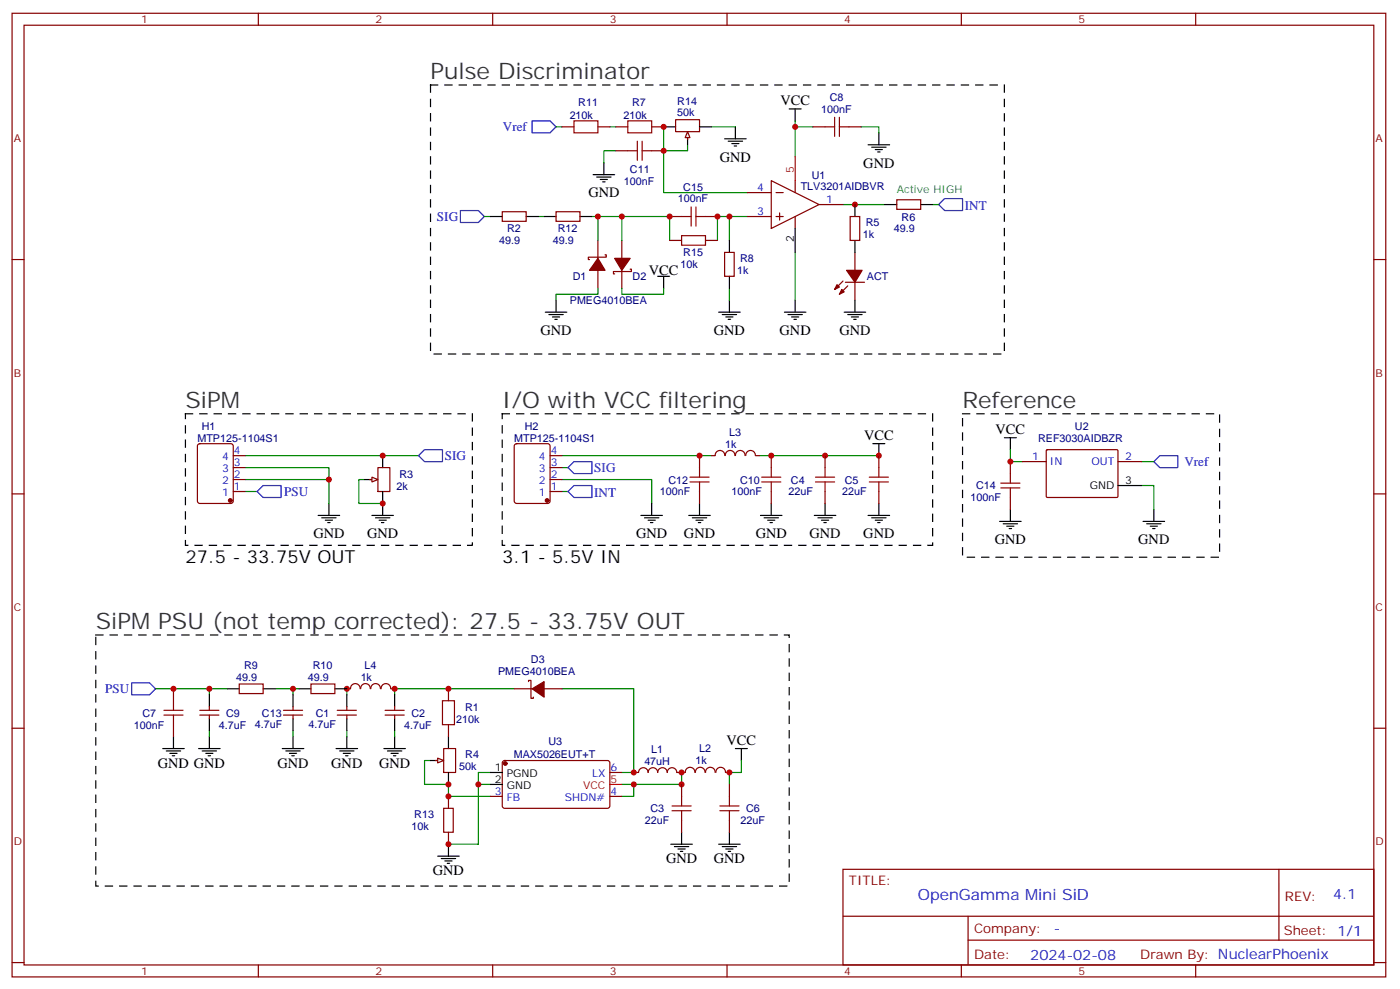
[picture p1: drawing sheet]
<svg xmlns="http://www.w3.org/2000/svg" width="413mm" height="292mm" viewBox="0 0 413 292" stroke-linecap="round" stroke-linejoin="round" font-family="sans-serif">
<g fill="none" stroke="#870000" stroke-width=".35">
<path d="M3.6 3.9h405.3v284.4h-405.3zM7.1 7.4h398.3v277.3h-398.3zM76.2 3.9v3.5M145.4 3.9v3.5M214.5 3.9v3.5M283.7 3.9v3.5M352.8 3.9v3.5M239.9 37.4h3.6M250.5 37.4h3.5M181.7 44.5h3.5M192.3 44.5h3.5M3.6 76.6h3.5"/>
<path d="M176.4 70.9v5.3M176.4 79.8v5.3M178.5 75.2h.4v.7h-5.3v.7h.4M183.5 70.9v5.3M183.5 79.8v5.3M185.9 79.4h.4v.7h-5.3v.7h.4M197.6 63.9h3.5M208.2 63.9h3.5M405.4 76.6h3.5M58.5 131.1l.4-.2h9.2l.7 .4v16.5l-.4 .7-9.5 .1-.6-.5-.1-16.5zM68.8 138h3.6M68.8 134.4h3.6"/>
<path d="M111.5 138h3.5v7h-3.5zM152 131.1l.4-.2h9.2l.7 .4v16.5l-.4 .7-9.5 .1-.6-.5-.1-16.5zM162.3 138h3.5M162.3 134.4h3.5M206.4 134.4v3.6M209.9 134.4h1.1M211 134.4a1.41 1.41 0 0 1 1.4-1.5 1.41 1.41 0 0 1 1.4 1.5M214 134.4a1.41 1.41 0 0 1 1.4-1.5 1.41 1.41 0 0 1 1.4 1.5M217 134.4a1.41 1.41 0 0 1 1.4-1.5 1.41 1.41 0 0 1 1.4 1.5M220.1 134.4a1.41 1.41 0 0 1 1.4-1.5 1.41 1.41 0 0 1 1.4 1.5M223 134.4h1M227.6 134.4v3.6"/>
<path d="M298.1 136.2v3.5M3.6 145.7h3.5M68.8 145h3.6M68.8 141.5h3.6M109 141.5h1.8M162.3 145h3.5M162.3 141.5h3.5M206.4 145v3.6M227.6 145v3.6M298.1 146.8v3.5M405.4 145.7h3.5M3.6 214.9h3.5"/>
<path d="M51.2 203.2v3.6M51.2 213.8v3.5M106.2 203.2a1.41 1.41 0 0 0-1.4-1.5 1.41 1.41 0 0 0-1.4 1.5h-1.1M106.4 203.2a1.41 1.41 0 0 1 1.4-1.5 1.41 1.41 0 0 1 1.4 1.5M109.4 203.2a1.41 1.41 0 0 1 1.4-1.5 1.41 1.41 0 0 1 1.4 1.5M112.5 203.2a1.41 1.41 0 0 1 1.4-1.5 1.41 1.41 0 0 1 1.4 1.5M115.4 203.2h1.1M151.7 203.2h5.3M156 201.1v-.3h.7v5.3h.7v-.4M160.5 203.2h5.3M405.4 214.9h3.5M187 227.9h1.4a1.41 1.41 0 0 1 1.4-1.4 1.41 1.41 0 0 1 1.4 1.4 1.41 1.41 0 0 1 1.5-1.4 1.41 1.41 0 0 1 1.4 1.4 1.41 1.41 0 0 1 1.4-1.4 1.41 1.41 0 0 1 1.4 1.4 1.41 1.41 0 0 1 1.4-1.4 1.41 1.41 0 0 1 1.4 1.4h2.5"/>
<path d="M202.2 227.9a1.41 1.41 0 0 1 1.4-1.5 1.41 1.41 0 0 1 1.4 1.5M205.2 227.9a1.41 1.41 0 0 1 1.4-1.5 1.41 1.41 0 0 1 1.4 1.5M208.2 227.9a1.41 1.41 0 0 1 1.4-1.5 1.41 1.41 0 0 1 1.4 1.5M211.2 227.9a1.41 1.41 0 0 1 1.4-1.5 1.41 1.41 0 0 1 1.5 1.5M214.2 227.9h1M248.7 256.5h156.7v28.2h-156.7zM377.4 256.5v20.9M248.8 270.4h156.4M285.7 277.4h119.5M285.7 270.4v14.1M3.6 284h3.5M76.2 284.7v3.6"/>
<path d="M145.4 284.7v3.6M214.5 284.7v3.6M283.7 284.7v3.6M352.8 284.7v3.6M405.4 284h3.5"/>
</g>
<path d="M127 25.1h169.4v79.4h-169.4zM54.7 122.1h84.7v38.8h-84.7zM148.2 122.1h127v38.8h-127zM284 122.1h75.9v42.3h-75.9zM28.3 187.4h204.6v74h-204.6z" fill="none" stroke="#000" stroke-width=".35" stroke-dasharray="2.1 2.1"/>
<g fill="none" stroke="#000" stroke-width=".35">
<path d="M217 37.4v3.6M232.9 32.1h3.5M234.6 32.1v3.6M259.3 39.2v3.5M175 51.5h6.4M176.1 52.2h4.2M177.1 53h2.1M177.8 53.7h.7M178.2 48v3.5M213.8 41h6.4M214.9 41.7h4.2M215.9 42.4h2.2"/>
<path d="M216.6 43.1h.7M256.2 42.7h6.3M257.2 43.4h4.2M258.3 44.1h2.1M259 44.8h.7M160.9 92.1h6.4M162 92.8h4.2M163 93.5h2.1M163.7 94.2h.7M164.1 88.6v3.5M194.1 81.5h3.5M195.8 81.5v3.6"/>
<path d="M212.1 92.1h6.3M213.1 92.8h4.2M214.2 93.5h2.1M214.9 94.2h.7M215.2 88.6v3.5M231.5 92.1h6.3M232.5 92.8h4.2M233.6 93.5h2.1M234.3 94.2h.7M234.6 88.6v3.5M249.1 92.1h6.3M250.2 92.8h4.2"/>
<path d="M251.2 93.5h2.1M251.9 94.2h.7M252.3 88.6v3.5M112.9 134.4v3.6M257.6 130.9h3.5M259.3 130.9v3.5M296.4 129.2h3.5M298.1 129.2v3.5M93.9 152.1h6.3M94.9 152.8h4.3M96 153.5h2.1M96.7 154.2h.7"/>
<path d="M97 148.6v3.5M107.6 141.5h3.6M109.7 152.1h6.4M110.8 152.8h4.2M111.9 153.5h2.1M112.6 154.2h.7M112.9 145v7.1M189.1 152.1h6.4M190.2 152.8h4.2M191.2 153.5h2.2M191.9 154.2h.8M192.3 148.6v3.5"/>
<path d="M203.2 152.1h6.4M204.3 152.8h4.2M205.4 153.5h2.1M206.1 154.2h.7M206.4 148.6v3.5M224.4 152.1h6.4M225.5 152.8h4.2M226.5 153.5h2.1M227.2 154.2h.7M227.6 148.6v3.5M240.3 152.1h6.3M241.3 152.8h4.3"/>
<path d="M242.4 153.5h2.1M243.1 154.2h.7M243.5 148.6v3.5M256.2 152.1h6.3M257.2 152.8h4.2M258.3 153.5h2.1M259 154.2h.7M259.3 148.6v3.5M295 153.8h6.3M296 154.6h4.2M297.1 155.3h2.1M297.8 156h.7"/>
<path d="M298.1 150.3v3.5M337.3 153.8h6.3M338.3 154.6h4.3M339.4 155.3h2.1M340.1 156h.7M340.5 150.3v3.5M51.2 217.3v3.6M61.8 217.3v3.6M86.5 217.3v3.6M102.3 217.3v3.6M116.5 217.3v3.6M48 220.9h6.4"/>
<path d="M49.1 221.6h4.2M50.1 222.3h2.1M50.8 223h.7M58.6 220.9h6.3M59.7 221.6h4.2M60.7 222.3h2.1M61.4 223h.7M83.3 220.9h6.3M84.3 221.6h4.3M85.4 222.3h2.1M86.1 223h.7M99.2 220.9h6.3"/>
<path d="M100.2 221.6h4.3M101.3 222.3h2.1M102 223h.7M113.3 220.9h6.3M114.3 221.6h4.3M115.4 222.3h2.1M116.1 223h.7M217 220.9h3.5M218.8 220.9v3.5M129.2 252.6h6.3M130.2 253.3h4.2M131.3 254h2.1"/>
<path d="M132 254.7h.7M132.3 249.1v3.5M197.9 249.1h6.4M199 249.8h4.2M200.1 250.5h2.1M200.8 251.2h.7M201.1 245.6v3.5M212.1 249.1h6.3M213.1 249.8h4.2M214.2 250.5h2.1M214.9 251.2h.7M215.2 245.6v3.5"/>
</g>
<g fill="none" stroke="#008700" stroke-width=".35">
<path d="M164.1 37.4h1.7M180 37.4h1.7M195.8 37.4v7.1h7.1v-1.8M209.9 37.4h7.1M234.6 37.4h5.3M234.6 35.7v10.5M254 37.4h5.3v1.8M181.7 44.5h-3.5v3.5M195.8 44.5v12.3h24.7M142.9 63.9h1.8M158.8 63.9h1.7M174.7 63.9h22.9v7"/>
<path d="M176.4 63.9v7M183.5 63.9v7M215.2 63.9v7M220.5 63.9h-8.8v7M234.6 74.5v14.1M248.7 60.4h12.4M275.2 60.4h1.8M176.4 85.1v1.7h-12.3v1.8M183.5 85.1v1.7h12.3v-1.7M215.2 85.1v3.5M72.4 134.4h51.1M72.4 138h24.6v10.6"/>
<path d="M165.8 134.4h44.1M165.8 138h1.8M224 134.4h35.3M298.1 132.7v3.5h3.6M336.9 136.2h3.6M72.4 141.5h24.6M72.4 145h3.5M107.6 141.5h-1.7v7.1h7M165.8 141.5h26.5v7.1M165.8 145h1.8M336.9 143.3h3.6v7M45.9 203.2h15.9v1.8"/>
<path d="M61.8 215.6v1.7M61.8 203.2h5.3M81.2 203.2h7M86.5 203.2v1.8M86.5 215.6v1.7M102.3 203.2v1.8M102.3 215.6v1.7M116.5 215.6v1.7M151.7 203.2h-35.2v1.8M165.8 203.2h21.2v24.7h-3.5M127 224.4h-1.7v7.1h7v3.5h12.4M141.1 231.5h3.6"/>
<path d="M144.7 227.9h-3.6v21.2h-8.8M187 231.5v3.5h-3.5M201.1 227.9v3.6h-17.6M218.8 224.4v3.5h-3.6v3.6"/>
</g>
<path d="M157 35.7h5.3l1.8 1.7-1.8 1.8h-5.3zM135.9 62.1h5.2l1.8 1.8-1.8 1.8h-5.2zM277 60.4l1.7-1.8h5.3v3.5h-5.3zM123.5 134.4l1.8-1.7h5.3v3.5h-5.3zM167.6 138l1.8-1.8h5.3v3.5h-5.3zM340.5 136.2l1.7-1.8h5.3v3.6h-5.3zM75.9 145l1.7-1.7h5.3v3.5h-5.3zM167.6 145l1.8-1.7h5.3v3.5h-5.3zM38.8 201.5h5.3l1.8 1.7-1.8 1.8h-5.3z" fill="none" stroke="#00f" stroke-width=".35"/>
<g fill="#870000" stroke="#870000" stroke-width=".35">
<path d="M176.4 76.2l2.1 3.6h-4.5z"/>
<path d="M181.4 76.2h4.5l-2.4 3.6z"/>
<path d="M157 203.2l3.5-2.1v4.6z"/>
<circle cx="67.9" cy="147.7" r=".53"/>
<circle cx="161.4" cy="147.7" r=".53"/>
</g>
<g fill="none" stroke="#a10000" stroke-width=".35">
<path d="M243.5 37.4h2.8M246.3 34.6v5.7M247.7 37.4h2.8M247.7 34.6v5.7M185.2 44.5h2.9M188.1 41.7v5.6M189.5 41.7v5.6M189.5 44.5h2.8M201.1 63.9h2.8M203.9 61.1v5.6M205.4 61.1v5.6M205.4 63.9h2.8"/>
<path d="M206.4 138v2.8M227.6 138v2.8M298.1 139.7v2.9M203.6 142.2h5.6M203.6 140.8h5.6M206.4 142.2v2.8M224.8 142.2h5.6M224.8 140.8h5.6M227.6 142.2v2.8M295.3 144h5.7M295.3 142.6h5.7M298.1 144v2.8"/>
<path d="M48.4 211h5.6M48.4 209.6h5.6M51.2 206.8v2.8M51.2 211v2.8"/>
</g>
<path d="M109.7 140.8l1.8 .7-1.8 .7z" fill="#f0f0f0" stroke="#870000" stroke-width=".35"/>
<path d="M132.3 217.3v3.6M127 224.4h3.6M132.3 227.9v3.6" fill="none" stroke="#000" stroke-width=".35"/>
<path d="M128.4 224.4h1.8M130.9 220.9h3.5v7h-3.5z" fill="none" stroke="#870000" stroke-width=".35"/>
<path d="M129.2 223.7l1.7 .7-1.7 .7z" fill="#f0f0f0" stroke="#870000" stroke-width=".35"/>
<path d="M130.9 238.5h2.8v7.1h-2.8z" fill="none" stroke="#a10000" stroke-width=".35"/>
<path d="M199.4 35.3h7v3.5h-7zM202.9 39.5v1.8M132.3 235v3.5M132.3 245.6v3.5" fill="none" stroke="#870000" stroke-width=".35"/>
<path d="M195.8 37.4h3.6M202.9 39.2v3.5M206.4 37.4h3.5" fill="none" stroke="#000" stroke-width=".35"/>
<path d="M202.9 38.8l.7 1.8h-1.4z" fill="#f0f0f0" stroke="#870000" stroke-width=".35"/>
<path d="M169.4 35.7h7v3.5h-7zM185.2 35.7h7.1v3.5h-7.1zM201.1 69.5h7.1v2.9h-7.1zM130.6 206.8h3.5v7h-3.5z" fill="none" stroke="#a10000" stroke-width=".35"/>
<path d="M165.8 37.4h3.6M176.4 37.4h3.6M181.7 37.4h3.5M192.3 37.4h3.5M197.6 70.9h3.5M208.2 70.9h3.5M301.7 136.2h7M308.8 132.9l.3-.2h20.6l.2 .3-.1 13.6-.3 .2-20.6-.1-.2-.3zM329.9 136.2h7M132.3 203.2v3.6M132.3 213.8v3.5" fill="none" stroke="#870000" stroke-width=".35"/>
<path d="M329.9 143.3h7" fill="none" stroke="#000" stroke-width=".35"/>
<g fill="#c00">
<circle cx="97" cy="141.5" r=".88"/>
<circle cx="141.1" cy="231.5" r=".88"/>
<circle cx="252.3" cy="60.4" r=".88"/>
<circle cx="187" cy="231.5" r=".88"/>
<circle cx="215.2" cy="227.9" r=".88"/>
<circle cx="116.5" cy="203.2" r=".88"/>
<circle cx="102.3" cy="203.2" r=".88"/>
<circle cx="86.5" cy="203.2" r=".88"/>
<circle cx="61.8" cy="203.2" r=".88"/>
<circle cx="201.1" cy="227.9" r=".88"/>
<circle cx="187" cy="227.9" r=".88"/>
<circle cx="132.3" cy="231.5" r=".88"/>
<circle cx="132.3" cy="235" r=".88"/>
<circle cx="132.3" cy="249.1" r=".88"/>
<circle cx="195.8" cy="44.5" r=".88"/>
<circle cx="51.2" cy="203.2" r=".88"/>
<circle cx="201.1" cy="231.5" r=".88"/>
<circle cx="298.1" cy="136.2" r=".88"/>
<circle cx="206.4" cy="134.4" r=".88"/>
<circle cx="227.6" cy="134.4" r=".88"/>
<circle cx="243.5" cy="134.4" r=".88"/>
<circle cx="259.3" cy="134.4" r=".88"/>
<circle cx="215.2" cy="63.9" r=".88"/>
<circle cx="234.6" cy="37.4" r=".88"/>
<circle cx="197.6" cy="63.9" r=".88"/>
<circle cx="211.7" cy="63.9" r=".88"/>
<circle cx="176.4" cy="63.9" r=".88"/>
<circle cx="183.5" cy="63.9" r=".88"/>
<circle cx="112.9" cy="148.6" r=".88"/>
<circle cx="112.9" cy="134.4" r=".88"/>
<circle cx="132.3" cy="203.2" r=".88"/>
<circle cx="195.8" cy="37.4" r=".88"/>
</g>
<g fill="#870000" stroke="#870000" stroke-width=".35">
<path d="M249.8 79.8h4.6l-2.1 3.5z"/>
<path d="M247 84l.7 .7-1.4 .7z"/>
<path d="M248.4 85.4l.7 .7-1.4 .7z"/>
<circle cx="149.1" cy="225.3" r=".53"/>
</g>
<g fill="none" stroke="#870000" stroke-width=".35">
<path d="M220.5 56.8h7.1M227.6 53.3l14.1 7.1-14.1 7zM229 56.8h2.1M234.6 53.3v3.5M264.6 58.9h7.1v2.9h-7.1zM148.2 62.5h7.1v2.8h-7.1zM164.1 62.5h7v2.8h-7zM213.8 74.5h2.8v7h-2.8zM220.5 63.9h7.1M229 63.9h2.1M230 62.8v2.1M234.6 63.9v3.5"/>
<path d="M241.7 60.4h7M250.9 63.9h2.8v7h-2.8zM252.3 74.5v5.3M248.7 82.9l-2.4 2.5M249.4 83.3h5.7M250.2 84.3l-2.5 2.5M252.3 83.3v5.3M243.5 134.4v3.6M259.3 134.4v3.6M243.5 145v3.6M259.3 145v3.6M58.9 211h5.7"/>
<path d="M58.9 209.6h5.7M61.8 208.5v1.1M61.8 211v1.1M70.6 201.8h7v2.8h-7zM83.6 211h5.7M83.6 209.6h5.7M86.5 208.5v1.1M86.5 211v1.1M91.8 201.8h7v2.8h-7zM99.5 211h5.7M99.5 209.6h5.7M102.3 208.5v1.1"/>
<path d="M102.3 211v1.1M113.6 211h5.7M113.6 209.6h5.7M116.5 208.5v1.1M116.5 211v1.1M144.7 235h3.5M148.4 224.6l.5-.2 30.6 .1 .5 .6-.1 13-.7 .4-30.6-.1-.4-.6v-12.7zM180 235h3.5M180 227.9h3.5M201.1 231.5v3.5M215.2 231.5v3.5M201.1 242v3.6"/>
<path d="M215.2 242v3.6"/>
</g>
<g fill="none" stroke="#000" stroke-width=".35">
<path d="M144.7 63.9h3.5M155.3 63.9h3.5M160.5 63.9h3.6M171.1 63.9h3.6M215.2 70.9v3.6M234.6 67.4v7.1M252.3 60.4v3.5M252.3 70.9v3.6M261.1 60.4h3.5M271.7 60.4h3.5M215.2 81.5v3.6M61.8 205v3.5"/>
<path d="M61.8 212.1v3.5M67.1 203.2h3.5M77.6 203.2h3.6M86.5 205v3.5M86.5 212.1v3.5M88.2 203.2h3.6M98.8 203.2h3.5M102.3 205v3.5M102.3 212.1v3.5M116.5 205v3.5M116.5 212.1v3.5M144.7 227.9h3.5"/>
<path d="M144.7 231.5h3.5"/>
</g>
<g fill="none" stroke="#a10000" stroke-width=".35">
<path d="M243.5 138v2.8M259.3 138v2.8M240.6 142.2h5.7M240.6 140.8h5.7M243.5 142.2v2.8M256.5 142.2h5.6M256.5 140.8h5.6M259.3 142.2v2.8M198.3 239.2h5.6M198.3 237.8h5.6M201.1 235v2.8M201.1 239.2v2.8"/>
<path d="M212.4 239.2h5.7M212.4 237.8h5.7M215.2 235v2.8M215.2 239.2v2.8"/>
</g>
<path d="M234.6 46.2v7.1M180 231.5h3.5" fill="none" stroke="#f00" stroke-width=".35"/>
<g font-size="6.7" fill="#333">
<text x="127" y="23.3">Pulse Discriminator</text>
<text x="54.7" y="120.3">SiPM</text>
<text x="148.2" y="120.3">I/O with VCC filtering</text>
<text x="284" y="120.3">Reference</text>
<text x="28.3" y="185.6">SiPM PSU (not temp corrected): 27.5 - 33.75V OUT</text>
</g>
<g font-size="5.3">
<text x="54.7" y="166.2">27.5 - 33.75V OUT</text>
<text x="148.2" y="166.2">3.1 - 5.5V IN</text>
</g>
<text font-size="4.6" fill="#00f" x="270.8" y="265.5">OpenGamma Mini SiD</text>
<g font-size="4.2">
<text x="230.3" y="31">VCC</text>
<text x="212.4" y="47.7">GND</text>
<text x="254.7" y="49.4">GND</text>
<text x="173.6" y="58.2">GND</text>
<text x="191.5" y="81.2">VCC</text>
<text x="159.5" y="98.8">GND</text>
<text x="210.6" y="98.8">GND</text>
<text x="230" y="98.8">GND</text>
<text x="247.7" y="98.8">GND</text>
<text x="255" y="129.8">VCC</text>
<text x="293.8" y="128">VCC</text>
<text x="92.5" y="158.8">GND</text>
<text x="108.3" y="158.8">GND</text>
<text x="187.7" y="158.8">GND</text>
<text x="201.8" y="158.8">GND</text>
<text x="223" y="158.8">GND</text>
<text x="238.9" y="158.8">GND</text>
<text x="254.7" y="158.8">GND</text>
<text x="293.5" y="160.5">GND</text>
<text x="335.9" y="160.5">GND</text>
<text x="214.4" y="219.8">VCC</text>
<text x="46.6" y="226.5">GND GND</text>
<text x="81.9" y="226.5">GND</text>
<text x="97.8" y="226.5">GND</text>
<text x="111.9" y="226.5">GND</text>
<text x="196.5" y="254.7">GND</text>
<text x="210.6" y="254.7">GND</text>
<text x="127.7" y="258.3">GND</text>
</g>
<g font-size="4.2" fill="#00f">
<text x="393.4" y="265.3">4.1</text>
<text x="310.9" y="275.3">-</text>
<text x="304" y="283.1">2024-02-08</text>
</g>
<g font-size="3.9" fill="#00f">
<text x="148.4" y="38.7">Vref</text>
<text x="128.9" y="65.1">SIG</text>
<text x="284.7" y="61.9">INT</text>
<text x="131.3" y="135.8">SIG</text>
<text x="349.5" y="137.4">Vref</text>
<text x="175.4" y="139.3">SIG</text>
<text x="83.8" y="146.3">PSU</text>
<text x="175.3" y="146.5">INT</text>
<text x="31" y="204.5">PSU</text>
</g>
<g font-size="3.9" fill="#800">
<text x="250.5" y="261.1">TITLE:</text>
<text x="379.1" y="265.8">REV:</text>
<text x="287.4" y="275.3">Company:</text>
<text x="378.8" y="275.9">Sheet: 1/1</text>
<text x="287.4" y="283">Date:</text>
<text x="336.5" y="283.1">Drawn By: NuclearPhoenix</text>
</g>
<g font-size="3.2" fill="#800">
<text x="41.7" y="6.9">1</text>
<text x="110.8" y="6.9">2</text>
<text x="180" y="6.9">3</text>
<text x="249.1" y="6.9">4</text>
<text x="318.2" y="6.9">5</text>
<text x="4.1" y="42">A</text>
<text x="405.9" y="42">A</text>
<text x="4.1" y="111.2">B</text>
<text x="405.9" y="111.2">B</text>
<text x="4.1" y="180.3">C</text>
<text x="405.9" y="180.3">C</text>
<text x="4.1" y="249.4">D</text>
<text x="405.9" y="249.4">D</text>
<text x="41.7" y="287.7">1</text>
<text x="110.8" y="287.7">2</text>
<text x="180" y="287.7">3</text>
<text x="249.1" y="287.7">4</text>
<text x="318.2" y="287.7">5</text>
</g>
<g font-size="3.2" fill="#000080">
<text x="244.9" y="29.7">C8</text>
<text x="168.1" y="35">210k</text>
<text x="170.6" y="31.4">R11</text>
<text x="184" y="35">210k</text>
<text x="186.5" y="31.4">R7</text>
<text x="199.9" y="34.3">50k</text>
<text x="199.9" y="31.1">R14</text>
<text x="242.3" y="33.3">100nF</text>
<text x="185.9" y="51">C11</text>
<text x="239.5" y="52.7">U1</text>
<text x="184.1" y="54.5">100nF</text>
<text x="200" y="59.7">100nF</text>
<text x="201.6" y="56.2">C15</text>
<text x="236.3" y="56.2">TLV3201AIDBVR</text>
<text x="266" y="65.1">R6</text>
<text x="149.6" y="68.6">R2</text>
<text x="164.6" y="68.6">R12</text>
<text x="254.6" y="70.4">1k</text>
<text x="255.5" y="66.8">R5</text>
<text x="263.7" y="68.6">49.9</text>
<text x="147.3" y="72.1">49.9</text>
<text x="163.2" y="72.1">49.9</text>
<text x="201.6" y="75.6">R15</text>
<text x="218.4" y="77.4">R8</text>
<text x="169" y="82.7">D1</text>
<text x="186.7" y="82.7">D2</text>
<text x="200.8" y="79.1">10k</text>
<text x="217.6" y="80.9">1k</text>
<text x="255.8" y="82.7">ACT</text>
<text x="168.1" y="89.8">PMEG4010BEA</text>
<text x="58.3" y="130.3">MTP125-1104S1</text>
<text x="59.5" y="126.8">H1</text>
<text x="151.8" y="130.3">MTP125-1104S1</text>
<text x="154.8" y="126.8">H2</text>
<text x="215.2" y="128.5">L3</text>
<text x="306.3" y="130.3">REF3030AIDBZR</text>
<text x="317.2" y="126.8">U2</text>
<text x="214" y="132.1">1k</text>
<text x="117.9" y="140.9">R3</text>
<text x="197.2" y="142.7">C12</text>
<text x="218.4" y="142.7">C10</text>
<text x="233.4" y="142.7">C4</text>
<text x="249.3" y="142.7">C5</text>
<text x="117" y="144.4">2k</text>
<text x="194.7" y="146.2">100nF</text>
<text x="215.9" y="146.2">100nF</text>
<text x="232.6" y="146.2">22uF</text>
<text x="248.5" y="146.2">22uF</text>
<text x="286.4" y="148">100nF</text>
<text x="288.1" y="144.4">C14</text>
<text x="72" y="197.3">R9</text>
<text x="92.3" y="197.3">R10</text>
<text x="107.6" y="197.3">L4</text>
<text x="156.7" y="195.5">D3</text>
<text x="69.7" y="200.8">49.9</text>
<text x="90.9" y="200.8">49.9</text>
<text x="106.4" y="200.9">1k</text>
<text x="147" y="199.1">PMEG4010BEA</text>
<text x="137.3" y="209.7">R1</text>
<text x="39.5" y="215">100nF</text>
<text x="42" y="211.5">C7</text>
<text x="64.6" y="215">4.7uF</text>
<text x="66.7" y="211.4">C9</text>
<text x="75.2" y="214.9">4.7uF</text>
<text x="77.3" y="211.4">C13</text>
<text x="91.1" y="214.9">4.7uF</text>
<text x="93.2" y="211.4">C1</text>
<text x="119.3" y="215">4.7uF</text>
<text x="121.4" y="211.4">C2</text>
<text x="134.6" y="213.2">210k</text>
<text x="161.8" y="219.9">U3</text>
<text x="206.3" y="222">L2</text>
<text x="135.5" y="227.3">50k</text>
<text x="137.3" y="223.8">R4</text>
<text x="151.6" y="223.8">MAX5026EUT+T</text>
<text x="190.1" y="225.6">47uH</text>
<text x="192.2" y="222.2">L1</text>
<text x="205.2" y="225.5">1k</text>
<text x="192" y="239.7">C3</text>
<text x="220.2" y="239.7">C6</text>
<text x="121.4" y="244.9">10k</text>
<text x="122.3" y="241.4">R13</text>
<text x="190.3" y="243.2">22uF</text>
<text x="218.5" y="243.2">22uF</text>
</g>
<g font-size="3.2" fill="#f00">
<text x="234.3" y="51.2" transform="rotate(-90 234.3 51.2)">5</text>
<text x="172" y="232.9">VCC</text>
<text x="180.1" y="231.1">5</text>
</g>
<g font-size="3.2" fill="#00f">
<text x="223.4" y="56.5">4</text>
<text x="223.4" y="63.5">3</text>
<text x="243.8" y="60">1</text>
<text x="65.5" y="135.9">4</text>
<text x="69" y="137.6">3</text>
<text x="69" y="134.1">4</text>
<text x="159" y="135.9">4</text>
<text x="162.5" y="137.6">3</text>
<text x="162.5" y="134.1">4</text>
<text x="304.6" y="135.9">1</text>
<text x="309.8" y="137.3">IN</text>
<text x="322" y="137.3">OUT</text>
<text x="332" y="135.9">2</text>
<text x="65.5" y="142.9">2</text>
<text x="65.5" y="139.4">3</text>
<text x="69" y="141.1">2</text>
<text x="159" y="142.9">2</text>
<text x="159" y="139.4">3</text>
<text x="162.5" y="141.1">2</text>
<text x="65.5" y="146.4">1</text>
<text x="69" y="144.7">1</text>
<text x="159" y="146.4">1</text>
<text x="162.5" y="144.7">1</text>
<text x="180.1" y="227.6">6</text>
<text x="174.7" y="229.3">LX</text>
<text x="146" y="234.6">3</text>
<text x="149.5" y="236.4">FB</text>
<text x="166.7" y="236.4">SHDN#</text>
<text x="180.1" y="234.6">4</text>
</g>
<text font-size="3.2" fill="#096" x="264.6" y="56.8">Active HIGH</text>
<g font-size="3.2">
<text x="234.3" y="71.6" transform="rotate(-90 234.3 71.6)">2</text>
<text x="332" y="142.9">3</text>
<text x="321.5" y="144.3">GND</text>
<text x="146" y="227.6">1</text>
<text x="146" y="231.1">2</text>
<text x="149.5" y="229.3">PGND</text>
<text x="149.5" y="232.9">GND</text>
</g>
</svg>
